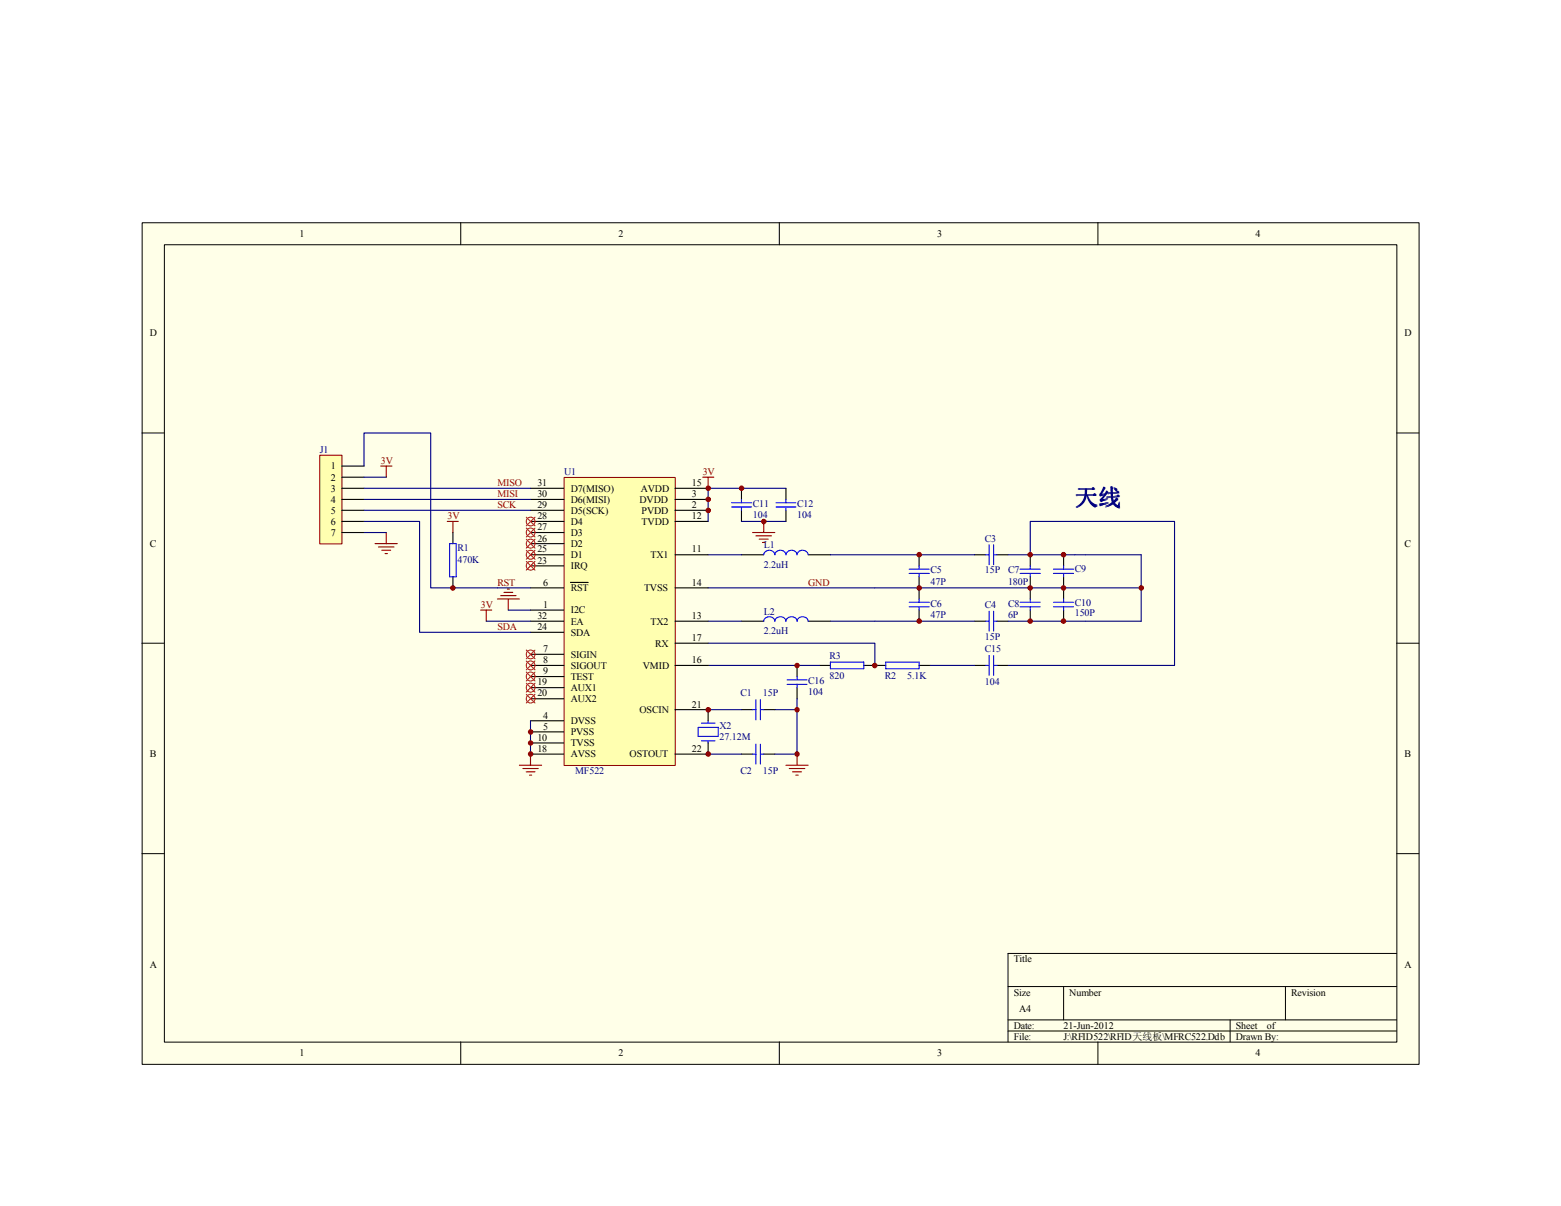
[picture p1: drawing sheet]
<svg xmlns="http://www.w3.org/2000/svg" width="279mm" height="216mm" viewBox="0 0 279 216" stroke-linecap="round" stroke-linejoin="round" font-family="sans-serif">
<path d="M25.4 39.9h228.6v150.6h-228.6z" fill="#ffffe8"/>
<g fill="none" stroke="#000" stroke-width=".18">
<path d="M25.4 39.9h228.6v150.6h-228.6zM82.5 39.8v4M139.5 39.8v4M196.5 39.8v4M29.4 43.8h220.6v142.8h-220.6zM25.4 77.5h4M250 77.5h4M25.4 115.1h4M250 115.1h4M25.4 152.8h4M250 152.8h4M180.4 176.6h69.6"/>
<path d="M190.4 176.6v6M230.1 176.6v6M250 170.7h-69.6v15.8M82.5 186.5v4M139.5 186.5v4M180.4 182.6h69.6M180.4 184.6h69.6M196.5 186.5v4M220.2 182.6v3.9"/>
</g>
<g fill="none" stroke="#00f" stroke-width=".2">
<path d="M130.9 90.8h3.6M130.9 90h3.6M132.7 89.4v.6M132.7 90.8v.6M136.7 99.3a1.02 1.02 0 0 1 1-.8 1.02 1.02 0 0 1 1 .8 1.02 1.02 0 0 1 1-.8 1.02 1.02 0 0 1 1 .8 1.02 1.02 0 0 1 1-.8 1.02 1.02 0 0 1 1 .8 1.02 1.02 0 0 1 1-.8 1.02 1.02 0 0 1 1 .8M138.9 90.8h3.6M138.9 90h3.6M140.7 89.4v.6M140.7 90.8v.6M176.4 99.3h.6M177 97.5v3.6M177.8 99.3h.6"/>
<path d="M177.8 97.5v3.6M136.7 111.2a1.02 1.02 0 0 1 1-.8 1.02 1.02 0 0 1 1 .8 1.02 1.02 0 0 1 1-.8 1.02 1.02 0 0 1 1 .8 1.02 1.02 0 0 1 1-.8 1.02 1.02 0 0 1 1 .8 1.02 1.02 0 0 1 1-.8 1.02 1.02 0 0 1 1 .8M148.6 118.5h6v1.2h-6zM158.5 118.5h6v1.2h-6zM162.7 102.7h3.6M162.7 101.9h3.6M162.7 108.6h3.6M162.7 107.8h3.6M164.5 101.3v.6M164.5 102.7v.6M164.5 107.2v.6M164.5 108.6v.6"/>
<path d="M176.4 111.2h.6M176.4 119.1h.6M177 109.4v3.6M177 117.3v3.6M177.8 109.4v3.6M177.8 117.3v3.6M177.8 111.2h.6M177.8 119.1h.6M182.6 102.7h3.6M182.6 101.9h3.6M182.6 108.6h3.6M182.6 107.8h3.6"/>
<path d="M184.4 101.3v.6M184.4 102.7v.6M184.4 107.2v.6M184.4 108.6v.6M188.6 102.7h3.6M188.6 101.9h3.6M188.6 108.6h3.6M188.6 107.8h3.6M190.4 101.3v.6M190.4 102.7v.6M190.4 107.2v.6M190.4 108.6v.6"/>
<path d="M125 130.2h3.6v1.6h-3.6zM125.6 129.5h2.4M125.6 132.6h2.4M126.7 129v.5M126.7 132.6v.4M134.7 127h.6M134.7 135h.6M135.3 125.3v3.6M135.3 133.2v3.6M136.1 127h.6M136.1 125.3v3.6M136.1 133.2v3.6"/>
<path d="M136.1 135h.6M140.9 122.5h3.5M140.9 121.7h3.5M142.7 121.1v.6M142.7 122.5v.6"/>
</g>
<g fill="none" stroke="#000" stroke-width=".2">
<path d="M132.7 99.3h4M132.7 87.4v2M132.7 91.4v1.9M140.7 87.4v2M140.7 91.4v1.9M144.7 99.3h3.9M164.5 99.3v2M174.5 99.3h1.9M178.4 99.3h2M184.4 99.3v2M190.4 99.3v2M132.7 111.2h4"/>
<path d="M142.7 119.1v2M144.7 111.2h3.9M146.6 119.1h2M154.6 119.1h3.9M164.5 119.1h2M164.5 103.3v3.9M164.5 109.2v2M174.5 119.1h1.9M174.5 111.2h1.9M178.4 119.1h2M178.4 111.2h2M184.4 103.3v3.9"/>
<path d="M184.4 109.2v2M190.4 103.3v3.9M190.4 109.2v2M126.7 127v2M126.7 133v2M132.7 127h2M132.7 135h2M136.7 127h2M136.7 135h2M142.7 123.1v2"/>
</g>
<g fill="none" stroke="#000080" stroke-width=".2">
<path d="M126.7 87.4v4M126.7 99.3h6M148.6 99.3h25.9M180.4 99.3h23.9v11.9h-23.9M184.4 99.3v-6h25.8v25.8h-29.8M126.7 115.1h29.9v4M126.7 119.1h19.9M126.7 111.2h6M126.7 105.2h77.6M148.6 111.2h25.9M166.5 119.1h8M126.7 127h6"/>
<path d="M126.7 135h6M138.7 127h4v8h-4M142.7 125.1v1.9"/>
</g>
<g fill="none" stroke="#800000" stroke-width=".2">
<path d="M125.8 85.4h2M126.7 85.4v2M86 109.2h2M87 109.2v2M89 107.2h4M89.6 106.6h2.8M90.2 106h1.6M90.8 105.5h.4M91 107.2v2M93 137h3.9M93.6 137.6h2.8M94.2 138.2h1.6"/>
<path d="M94.8 138.8h.4M95 135v2M140.7 137h4M141.3 137.6h2.8M141.9 138.2h1.6M142.5 138.8h.4M142.7 135v2"/>
</g>
<path d="M101 85.5h19.9v51.5h-19.9z" fill="#ffffb0"/>
<path d="M101 85.5h19.9v51.5h-19.9z" fill="none" stroke="#800000" stroke-width=".18"/>
<g fill="none" stroke="#000" stroke-width=".2">
<path d="M95 87.4h5.9M95 89.4h5.9M95 93.3h5.9M95 99.3h5.9M95 91.4h5.9M95 97.3h5.9M95 95.3h5.9M120.8 87.4h5.9M120.8 89.4h5.9M120.8 93.3h5.9M120.8 99.3h5.9M120.8 91.4h5.9"/>
<path d="M95 109.2h5.9M95 101.3h5.9M95 105.2h5.9M95 111.2h5.9M95 119.1h5.9M95 117.1h5.9M95 113.2h5.9M102.1 104.3h3.2M120.8 115.1h5.9M120.8 105.2h5.9M120.8 111.2h5.9M120.8 119.1h5.9"/>
<path d="M95 121.1h5.9M95 135h5.9M95 123.1h5.9M95 133h5.9M95 125.1h5.9M95 131h5.9M95 129h5.9M120.8 127h5.9M120.8 135h5.9"/>
</g>
<path d="M126.7 91.4v1.9M126.7 87.4h14M132.7 93.3h8M87 111.2h8M89 105.2h6M91 109.2h4M95 129v6" fill="none" stroke="#000080" stroke-width=".2"/>
<path d="M134.7 95.3h4M135.3 95.9h2.8M135.9 96.5h1.6M136.5 97.1h.4M136.7 93.3v2" fill="none" stroke="#800000" stroke-width=".2"/>
<g fill="none" stroke="#f00" stroke-width=".18">
<path d="M94.2 98.5l1.6 1.6M94.2 96.5l1.6 1.6M94.2 94.5l1.6 1.6M94.2 92.6l1.6 1.5M95.8 98.5l-1.6 1.6M95.8 96.5l-1.6 1.6M95.8 94.5l-1.6 1.6M95.8 92.6l-1.6 1.5M94.2 116.4l1.6 1.5M94.2 118.3l1.6 1.6M94.2 100.5l1.6 1.6M95.8 116.4l-1.6 1.5"/>
<path d="M95.8 118.3l-1.6 1.6M95.8 100.5l-1.6 1.6M94.2 120.3l1.6 1.6M94.2 122.3l1.6 1.6M94.2 124.3l1.6 1.6M95.8 120.3l-1.6 1.6M95.8 122.3l-1.6 1.6M95.8 124.3l-1.6 1.6"/>
<circle cx="95" cy="99.3" r=".79"/>
<circle cx="95" cy="95.3" r=".79"/>
<circle cx="95" cy="97.3" r=".79"/>
<circle cx="95" cy="93.4" r=".79"/>
<circle cx="95" cy="119.1" r=".79"/>
<circle cx="95" cy="101.3" r=".79"/>
<circle cx="95" cy="117.2" r=".79"/>
<circle cx="95" cy="123.1" r=".79"/>
<circle cx="95" cy="121.1" r=".79"/>
<circle cx="95" cy="125.1" r=".79"/>
</g>
<path d="M57.3 81.5h3.9v15.9h-3.9z" fill="#ffffb0"/>
<path d="M57.2 81.5h4v15.9h-4z" fill="none" stroke="#800000" stroke-width=".18"/>
<path d="M61.2 83.4h4M61.2 85.4h4M61.2 87.4h4M61.2 89.4h4M61.2 91.4h4M61.2 93.3h4M61.2 95.3h4" fill="none" stroke="#000" stroke-width=".2"/>
<path d="M67.1 97.3h4M67.7 97.9h2.8M68.2 83.4h1.9M68.3 98.5h1.6M68.9 99.1h.4M69.1 83.4v2M69.1 95.3v2" fill="none" stroke="#800000" stroke-width=".2"/>
<circle cx="156.6" cy="119.1" r=".4" fill="#800000"/>
<circle cx="156.6" cy="119.1" r=".4" fill="none" stroke="#800000" stroke-width=".18"/>
<circle cx="142.7" cy="127.1" r=".39" fill="#800000"/>
<circle cx="142.7" cy="127.1" r=".39" fill="none" stroke="#800000" stroke-width=".18"/>
<circle cx="126.8" cy="91.4" r=".41" fill="#800000"/>
<circle cx="126.8" cy="91.4" r=".41" fill="none" stroke="#800000" stroke-width=".18"/>
<circle cx="164.5" cy="111.2" r=".4" fill="#800000"/>
<circle cx="164.5" cy="111.2" r=".4" fill="none" stroke="#800000" stroke-width=".18"/>
<circle cx="190.4" cy="99.3" r=".4" fill="#800000"/>
<circle cx="190.4" cy="99.3" r=".4" fill="none" stroke="#800000" stroke-width=".18"/>
<circle cx="204.3" cy="105.3" r=".4" fill="#800000"/>
<circle cx="204.3" cy="105.3" r=".4" fill="none" stroke="#800000" stroke-width=".18"/>
<circle cx="132.7" cy="87.4" r=".4" fill="#800000"/>
<circle cx="132.7" cy="87.4" r=".4" fill="none" stroke="#800000" stroke-width=".18"/>
<circle cx="164.5" cy="105.3" r=".4" fill="#800000"/>
<circle cx="164.5" cy="105.3" r=".4" fill="none" stroke="#800000" stroke-width=".18"/>
<circle cx="164.5" cy="99.3" r=".4" fill="#800000"/>
<circle cx="164.5" cy="99.3" r=".4" fill="none" stroke="#800000" stroke-width=".18"/>
<circle cx="95" cy="133" r=".4" fill="#800000"/>
<circle cx="95" cy="133" r=".4" fill="none" stroke="#800000" stroke-width=".18"/>
<circle cx="95" cy="131" r=".4" fill="#800000"/>
<circle cx="95" cy="131" r=".4" fill="none" stroke="#800000" stroke-width=".18"/>
<circle cx="126.8" cy="89.4" r=".4" fill="#800000"/>
<circle cx="126.8" cy="89.4" r=".4" fill="none" stroke="#800000" stroke-width=".18"/>
<circle cx="126.8" cy="87.4" r=".4" fill="#800000"/>
<circle cx="126.8" cy="87.4" r=".4" fill="none" stroke="#800000" stroke-width=".18"/>
<circle cx="142.7" cy="135" r=".39" fill="#800000"/>
<circle cx="142.7" cy="135" r=".39" fill="none" stroke="#800000" stroke-width=".18"/>
<circle cx="95" cy="135" r=".4" fill="#800000"/>
<circle cx="95" cy="135" r=".4" fill="none" stroke="#800000" stroke-width=".18"/>
<circle cx="136.7" cy="93.4" r=".4" fill="#800000"/>
<circle cx="136.7" cy="93.4" r=".4" fill="none" stroke="#800000" stroke-width=".18"/>
<path d="M81.1 95.3v2M81.1 103.3v1.9" fill="none" stroke="#000" stroke-width=".2"/>
<path d="M80.5 97.3h1.2v6h-1.2z" fill="none" stroke="#00f" stroke-width=".2"/>
<path d="M80.1 93.3h1.9M81.1 93.3v2" fill="none" stroke="#800000" stroke-width=".2"/>
<path d="M65.2 93.3h9.9v19.9h19.9M65.2 83.4v-5.9h11.9v27.7h11.9M65.2 87.4h29.8M65.2 89.4h29.8M65.2 91.4h29.8M65.2 95.3h3.9M65.2 85.4h3.9" fill="none" stroke="#000080" stroke-width=".2"/>
<circle cx="81.1" cy="105.3" r=".39" fill="#800000"/>
<circle cx="81.1" cy="105.3" r=".39" fill="none" stroke="#800000" stroke-width=".18"/>
<circle cx="142.7" cy="119.1" r=".39" fill="#800000"/>
<circle cx="142.7" cy="119.1" r=".39" fill="none" stroke="#800000" stroke-width=".18"/>
<circle cx="184.4" cy="99.3" r=".39" fill="#800000"/>
<circle cx="184.4" cy="99.3" r=".39" fill="none" stroke="#800000" stroke-width=".18"/>
<circle cx="184.4" cy="105.3" r=".39" fill="#800000"/>
<circle cx="184.4" cy="105.3" r=".39" fill="none" stroke="#800000" stroke-width=".18"/>
<circle cx="184.4" cy="111.2" r=".39" fill="#800000"/>
<circle cx="184.4" cy="111.2" r=".39" fill="none" stroke="#800000" stroke-width=".18"/>
<circle cx="190.4" cy="105.3" r=".4" fill="#800000"/>
<circle cx="190.4" cy="105.3" r=".4" fill="none" stroke="#800000" stroke-width=".18"/>
<circle cx="190.4" cy="111.2" r=".4" fill="#800000"/>
<circle cx="190.4" cy="111.2" r=".4" fill="none" stroke="#800000" stroke-width=".18"/>
<circle cx="126.8" cy="135" r=".4" fill="#800000"/>
<circle cx="126.8" cy="135" r=".4" fill="none" stroke="#800000" stroke-width=".18"/>
<circle cx="126.8" cy="127.1" r=".41" fill="#800000"/>
<circle cx="126.8" cy="127.1" r=".41" fill="none" stroke="#800000" stroke-width=".18"/>
<text font-size="4.2" fill="#000080" x="192.4" y="90.6">天天</text>
<g font-size="1.8">
<text x="53.6" y="42.4">1</text>
<text x="110.7" y="42.4">2</text>
<text x="167.7" y="42.4">3</text>
<text x="224.7" y="42.4">4</text>
<text x="26.8" y="60.2">D</text>
<text x="251.4" y="60.2">D</text>
<text x="59.2" y="84">1</text>
<text x="59.2" y="86">2</text>
<text x="59.2" y="88">3</text>
<text x="96.2" y="87">31</text>
<text x="96.2" y="89">30</text>
<text x="102.2" y="88">D7(MISO)</text>
<text x="114.7" y="88">AVDD</text>
<text x="123.8" y="87">15</text>
<text x="123.8" y="89">3</text>
<text x="59.2" y="90">4</text>
<text x="59.2" y="92">5</text>
<text x="59.2" y="93.9">6</text>
<text x="59.2" y="95.9">7</text>
<text x="96.2" y="93">28</text>
<text x="96.2" y="91">29</text>
<text x="96.2" y="95">27</text>
<text x="102.2" y="90">D6(MISI)</text>
<text x="102.2" y="93.9">D4</text>
<text x="102.2" y="92">D5(SCK)</text>
<text x="102.2" y="95.9">D3</text>
<text x="114.5" y="90">DVDD</text>
<text x="114.9" y="93.9">TVDD</text>
<text x="114.9" y="92">PVDD</text>
<text x="123.8" y="93">12</text>
<text x="123.8" y="91">2</text>
<text x="26.8" y="97.9">C</text>
<text x="96.2" y="100.9">23</text>
<text x="96.2" y="98.9">25</text>
<text x="96.2" y="96.9">26</text>
<text x="102.2" y="101.9">IRQ</text>
<text x="102.2" y="99.9">D1</text>
<text x="102.2" y="97.9">D2</text>
<text x="116.5" y="99.9">TX1</text>
<text x="123.8" y="98.9">11</text>
<text x="251.4" y="97.9">C</text>
<text x="97.2" y="104.9">6</text>
<text x="102.2" y="105.8">RST</text>
<text x="115.3" y="105.8">TVSS</text>
<text x="123.8" y="104.9">14</text>
<text x="96.2" y="110.8">32</text>
<text x="96.2" y="112.8">24</text>
<text x="97.2" y="108.8">1</text>
<text x="102.2" y="109.8">I2C</text>
<text x="102.2" y="111.8">EA</text>
<text x="102.2" y="113.8">SDA</text>
<text x="116.5" y="111.8">TX2</text>
<text x="123.8" y="110.8">13</text>
<text x="97.2" y="118.7">8</text>
<text x="97.2" y="116.8">7</text>
<text x="102.2" y="119.7">SIGOUT</text>
<text x="102.2" y="117.7">SIGIN</text>
<text x="115.1" y="119.7">VMID</text>
<text x="117.3" y="115.8">RX</text>
<text x="123.8" y="114.8">17</text>
<text x="123.8" y="118.7">16</text>
<text x="96.2" y="122.7">19</text>
<text x="96.2" y="124.7">20</text>
<text x="97.2" y="120.7">9</text>
<text x="102.2" y="121.7">TEST</text>
<text x="102.2" y="123.7">AUX1</text>
<text x="102.2" y="125.7">AUX2</text>
<text x="97.2" y="130.6">5</text>
<text x="97.2" y="128.7">4</text>
<text x="102.2" y="131.6">PVSS</text>
<text x="102.2" y="129.6">DVSS</text>
<text x="114.5" y="127.7">OSCIN</text>
<text x="123.8" y="126.7">21</text>
<text x="26.8" y="135.6">B</text>
<text x="96.2" y="134.6">18</text>
<text x="96.2" y="132.6">10</text>
<text x="102.2" y="135.6">AVSS</text>
<text x="102.2" y="133.6">TVSS</text>
<text x="112.7" y="135.6">OSTOUT</text>
<text x="123.8" y="134.6">22</text>
<text x="251.4" y="135.6">B</text>
<text x="26.8" y="173.3">A</text>
<text x="181.4" y="172.3">Title</text>
<text x="251.4" y="173.3">A</text>
<text x="181.4" y="178.2">Size</text>
<text x="191.4" y="178.2">Number</text>
<text x="231.1" y="178.2">Revision</text>
<text x="181.4" y="184.1">Date:</text>
<text x="182.4" y="181.2">A4</text>
<text x="190.4" y="184.1">21-Jun-2012</text>
<text x="221.2" y="184.1">Sheet</text>
<text x="226.7" y="184.1">of</text>
<text x="53.6" y="189.1">1</text>
<text x="110.7" y="189.1">2</text>
<text x="167.7" y="189.1">3</text>
<text x="181.4" y="186.1">File:</text>
<text x="190.4" y="186.1">J:\RFID522\RFID天天天\MFRC522.Ddb</text>
<text x="221.2" y="186.1">Drawn By:</text>
<text x="224.7" y="189.1">4</text>
</g>
<g font-size="1.8" fill="#000080">
<text x="57.2" y="81.1">J1</text>
<text x="101" y="85">U1</text>
<text x="134.7" y="90.8">C11</text>
<text x="134.7" y="92.8">104</text>
<text x="142.7" y="90.8">C12</text>
<text x="142.7" y="92.8">104</text>
<text x="81.9" y="98.7">R1</text>
<text x="81.9" y="100.7">470K</text>
<text x="136.7" y="98.1">L1</text>
<text x="136.7" y="101.7">2.2uH</text>
<text x="176.3" y="96.9">C3</text>
<text x="166.5" y="102.7">C5</text>
<text x="166.5" y="104.6">47P</text>
<text x="176.3" y="102.7">15P</text>
<text x="180.4" y="102.7">C7</text>
<text x="180.4" y="104.6">180P</text>
<text x="192.4" y="102.5">C9</text>
<text x="136.7" y="110">L2</text>
<text x="136.7" y="113.6">2.2uH</text>
<text x="166.5" y="108.6">C6</text>
<text x="166.5" y="110.6">47P</text>
<text x="176.3" y="108.8">C4</text>
<text x="180.4" y="108.6">C8</text>
<text x="180.4" y="110.6">6P</text>
<text x="192.4" y="108.4">C10</text>
<text x="192.4" y="110.2">150P</text>
<text x="148.5" y="117.9">R3</text>
<text x="176.3" y="114.6">15P</text>
<text x="176.3" y="116.8">C15</text>
<text x="132.5" y="124.7">C1</text>
<text x="136.5" y="124.7">15P</text>
<text x="144.7" y="122.5">C16</text>
<text x="144.7" y="124.5">104</text>
<text x="148.5" y="121.5">820</text>
<text x="158.4" y="121.5">R2</text>
<text x="162.3" y="121.5">5.1K</text>
<text x="176.3" y="122.7">104</text>
<text x="128.8" y="130.4">X2</text>
<text x="128.8" y="132.4">27.12M</text>
<text x="103" y="138.6">MF522</text>
<text x="132.5" y="138.6">C2</text>
<text x="136.5" y="138.6">15P</text>
</g>
<g font-size="1.8" fill="#800000">
<text x="68.2" y="83.1">3V</text>
<text x="89" y="87">MISO</text>
<text x="89" y="89">MISI</text>
<text x="125.8" y="85">3V</text>
<text x="80.1" y="93">3V</text>
<text x="89" y="91">SCK</text>
<text x="89" y="104.9">RST</text>
<text x="144.7" y="104.9">GND</text>
<text x="86.1" y="108.8">3V</text>
<text x="89" y="112.8">SDA</text>
</g>
</svg>
